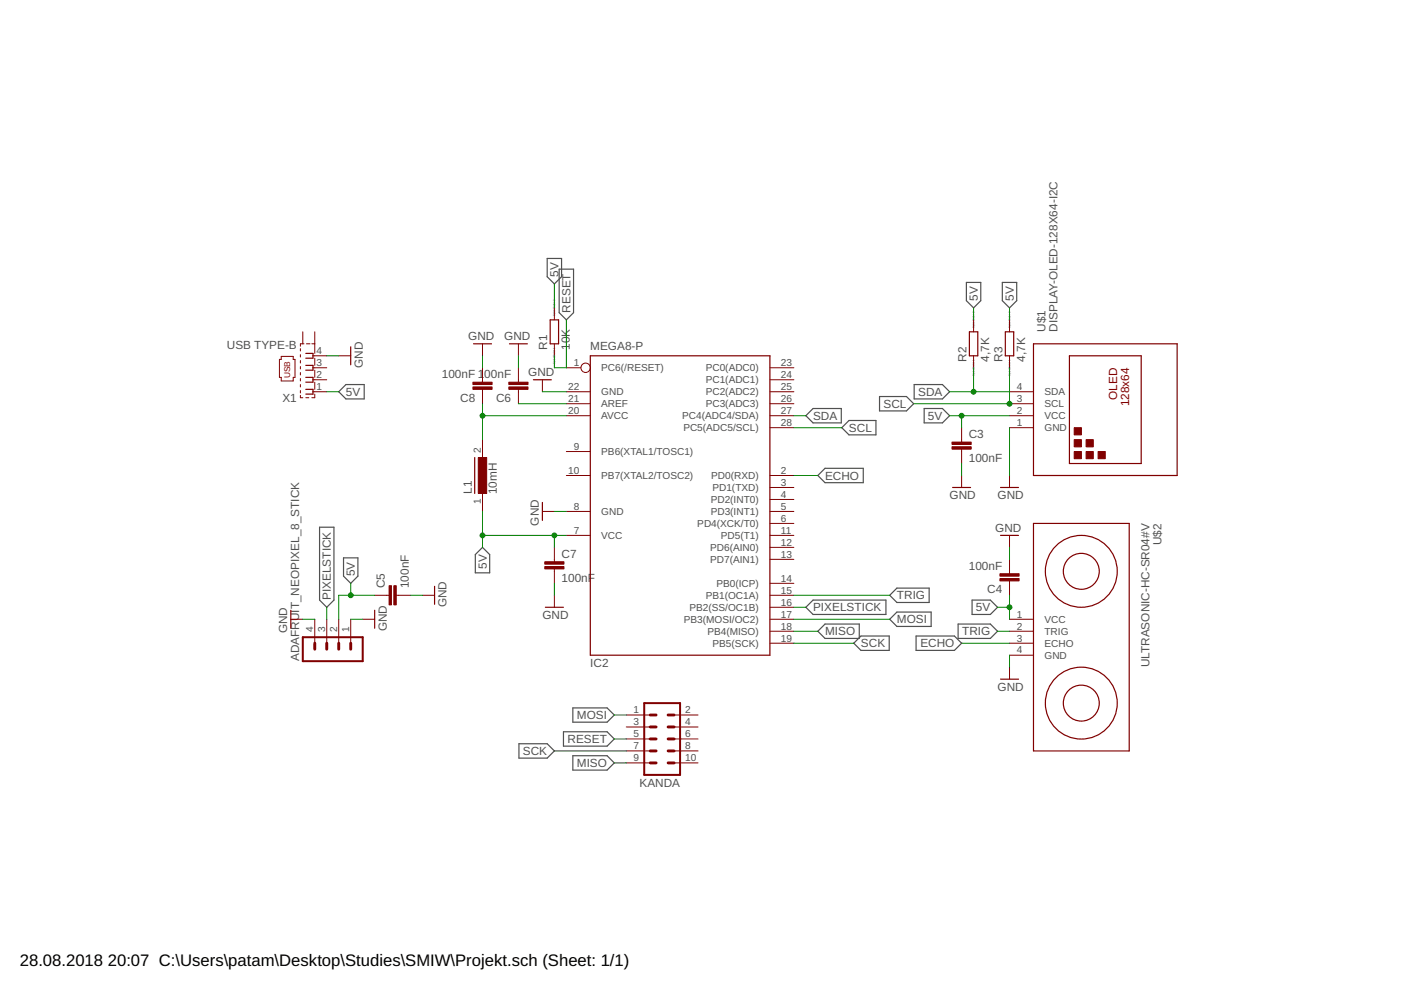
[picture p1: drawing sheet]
<svg xmlns="http://www.w3.org/2000/svg" width="297mm" height="210mm" viewBox="0 0 297 210" stroke-linecap="round" stroke-linejoin="round" font-family="sans-serif">
<g fill="none" stroke="#505050" stroke-width=".25">
<path d="M116 54.8h3.1v3.9l-1.6 1.5-1.5-1.5zM118.6 57.1h3v9.2l-1.5 1.5-1.5-1.5zM204.9 59.9h3v3.9l-1.5 1.5-1.5-1.5zM212.5 59.9h3.1v3.9l-1.6 1.5-1.5-1.5zM71.8 83.1l1.5-1.6h3.9v3.1h-3.9zM170.9 88.1l1.5-1.5h6v3.1h-6zM178.5 90.7l1.5-1.5h5.7v3h-5.7zM186.5 84.1h5.7l1.5 1.5-1.5 1.5h-5.7zM193.8 81.5h6l1.5 1.6-1.5 1.5h-6zM195.9 86.6h3.9l1.5 1.5-1.5 1.6h-3.9zM67.8 111.8h3v15.4l-1.5 1.6-1.5-1.6zM72.8 118.3h3.1v3.9l-1.5 1.5-1.6-1.5z"/>
<path d="M102.3 116.1l1.5 1.5v3.9h-3v-3.9zM173.4 100.8l1.5-1.5h8.1v3h-8.1zM170.9 128.8l1.5-1.6h15.4v3.1h-15.4zM173.4 133.8l1.5-1.5h7.3v3.1h-7.3zM181 136.4l1.5-1.5h6v3h-6zM188.6 126.2l1.6-1.5h6.8v3h-6.8zM188.6 131.3l1.6-1.5h7.2v3h-7.2zM194.2 134.9h8.2l1.5 1.5-1.5 1.5h-8.2zM203.1 132.3h6.9l1.5 1.5-1.5 1.6h-6.9zM206.1 127.2h3.9l1.5 1.6-1.5 1.5h-3.9zM110 157.7h6l1.5 1.5-1.5 1.5h-6zM119.5 155.2h9.2l1.5 1.5-1.5 1.5h-9.2z"/>
<path d="M121.5 150.1h7.2l1.5 1.5-1.5 1.5h-7.2zM121.5 160.2h7.2l1.5 1.6-1.5 1.5h-7.2z"/>
</g>
<g fill="none" stroke="#800000" stroke-width=".25">
<path d="M64.8 74.9h1.6v1h-1.6M64.8 77.5h1.6v1h-1.6M74.4 73.5v3.8M100.4 72.9h3.8M108 72.9h3.8M116.6 67.8h1.8v5.1h-1.8zM125.2 75.4h38v63.5h-38zM205.5 70.4h1.8v5h-1.8zM213.1 70.4h1.8v5h-1.8zM219.1 72.9h30.5v27.9h-30.5zM226.7 75.4h15.3v22.9h-15.3zM64.8 82.5h1.6v1.1h-1.6"/>
<path d="M64.8 80h1.6v1h-1.6M100.6 97v7.6M113.1 80.5h3.8M115 106.5v3.8M202 103.4h3.8M212.1 103.4h3.8M212.1 113.5h3.8M219.1 111h20.3v48.2h-20.3zM61.7 129.4v3.8M79.4 129.4v3.8M92.1 124.3v3.8M115.6 128.8h3.8"/>
<path d="M212.1 144h3.8"/>
<circle cx="229.3" cy="121.1" r="7.6"/>
<circle cx="229.3" cy="121.1" r="3.8"/>
<circle cx="229.3" cy="149.1" r="7.6"/>
<circle cx="229.3" cy="149.1" r="3.8"/>
</g>
<g fill="none" stroke="#800000" stroke-width=".21">
<path d="M59.6 75.6h2.6v.6h.3v3.8h-.3v.8h-2.6v-.8h-.4v-3.8h.4zM63.7 73.9v.5M63.7 75.2v.5M63.7 76.5v.5M63.7 77.7v.5M63.7 79v.5M64.2 70.4v2.5M64.5 72.9h-.8v.5M65 72.9h.7M66.1 72.9h.6M66.4 78h2.9M66.4 75.4h2.9"/>
<path d="M66.7 70.4v4.5M66.7 75.9v1.6M66.7 78.5v1.5M71.8 75.4h2.6M102.3 72.9v2.5M102.3 78v3M109.9 72.9v2.5M109.9 78v3M117.5 65.3v2.5M117.5 72.9v2.5M120.1 78h3.1M163.2 78h5.1"/>
<path d="M206.4 67.8v2.6M206.4 75.4v2.6M214 67.8v2.6M214 75.4v2.6M63.7 80.3v.5M63.7 81.5v.5M63.7 82.8v.5M63.7 83.8v.5h.5M64.8 84.3h.7M66.4 83.1h2.9M66.4 80.5h2.9M66.7 81v1.5"/>
<path d="M66.7 83.6v.7h-.6M102.3 82.5v3.1M102.3 93.2v5.1M109.9 82.5v3.1M115 80.5v2.6M120.1 95.7h5.1M120.1 83.1h5.1M120.1 85.6h5.1M120.1 88.1h5.1M163.2 83.1h5.1M163.2 85.6h5.1M163.2 88.1h5.1"/>
<path d="M163.2 90.7h5.1M163.2 80.5h5.1M203.9 90.7v3M203.9 95.2v3.1M214 83.1h5.1M214 85.6h5.1M214 88.1h5.1M214 90.7h5.1M102.3 103.4v5M115 108.4h2.5M117.5 116.1v3M120.1 100.8h5.1"/>
<path d="M120.1 108.4h5.1M120.1 113.5h5.1M163.2 100.8h5.1M163.2 108.4h5.1M163.2 113.5h5.1M163.2 118.6h5.1M163.2 116.1h5.1M163.2 111h5.1M163.2 105.9h5.1M163.2 103.4h5.1M203.9 100.8v2.6M214 100.8v2.6"/>
<path d="M214 113.5v2.6M214 118.6v3M61.7 131.3h2.5M66.7 131.3v5.1M69.3 131.3v5.1M71.8 131.3v5.1M74.4 131.3v5.1M76.9 131.3h2.5M79.4 126.2h3.1M84 126.2h3.1M89.6 126.2h2.5M117.5 120.6v3.1"/>
<path d="M117.5 126.2v2.6M163.2 136.4h5.1M163.2 133.8h5.1M163.2 131.3h5.1M163.2 128.8h5.1M163.2 126.2h5.1M163.2 123.7h5.1M214 136.4h5.1M214 133.8h5.1M214 131.3h5.1M214 138.9h5.1M214 123.2v3"/>
<path d="M132.8 151.6h5.1M132.8 154.1h5.1M132.8 156.7h5.1M132.8 159.2h5.1M142.9 151.6h5.1M142.9 154.1h5.1M142.9 156.7h5.1M142.9 159.2h5.1M214 141.5v2.5M132.8 161.8h5.1M142.9 161.8h5.1"/>
<circle cx="124.2" cy="78" r=".99"/>
</g>
<path d="M64.2 135.1h12.7v5.1h-12.7zM136.6 149.1h7.6v15.2h-7.6z" fill="none" stroke="#800000" stroke-width=".42"/>
<g fill="none" stroke="#800000" stroke-width=".61">
<path d="M66.7 136.4v1.2M69.3 136.4v1.2M71.8 136.4v1.2M74.4 136.4v1.2M137.9 159.2h1.2M137.9 156.7h1.2M137.9 154.1h1.2M137.9 151.6h1.2M141.6 159.2h1.3M141.6 156.7h1.3M141.6 154.1h1.3M141.6 151.6h1.3"/>
<path d="M137.9 161.8h1.2M141.6 161.8h1.3"/>
</g>
<g fill="#800000" stroke="#800000" stroke-width=".21">
<path d="M227.8 95.7h1.5v1.6h-1.5z"/>
<path d="M227.8 93.2h1.5v1.5h-1.5z"/>
<path d="M230.3 95.7h1.5v1.6h-1.5z"/>
<path d="M227.8 90.7h1.5v1.5h-1.5z"/>
<path d="M232.8 95.7h1.5v1.6h-1.5z"/>
<path d="M230.3 93.2h1.5v1.5h-1.5z"/>
<path d="M201.8 94.7h4.1v.5h-4.1z"/>
<path d="M201.8 93.7h4.1v.5h-4.1z"/>
<path d="M212 121.6h4.1v.6h-4.1z"/>
<path d="M212 122.7h4.1v.5h-4.1z"/>
<path d="M83.5 124.2h.5v4h-.5z"/>
<path d="M82.5 124.2h.5v4h-.5z"/>
<path d="M107.9 81h4.1v.5h-4.1z"/>
<path d="M107.9 82h4.1v.5h-4.1z"/>
<path d="M115.5 120.1h4.1v.5h-4.1z"/>
<path d="M115.5 119.1h4.1v.5h-4.1z"/>
<path d="M100.3 81h4v.5h-4z"/>
<path d="M100.3 82h4v.5h-4z"/>
<path d="M101.4 97h1.8v7.6h-1.8z"/>
</g>
<g fill="none" stroke="#008000" stroke-width=".21">
<path d="M69.3 75.4h2.5M102.3 75.4v2.6M109.9 75.4v2.6M117.5 60.2v5.1M120.1 67.8v10.2h-2.6v-2.6M206.4 65.3v2.5M206.4 78v5.1M214 65.3v2.5M214 78v7.6h-20.3M69.3 83.1h2.5M102.3 85.6v7.6M102.3 88.1h17.8"/>
<path d="M109.9 85.6h10.2M115 83.1h5.1M168.3 88.1h2.6M168.3 90.7h10.2M201.3 83.1h12.7M201.3 88.1h12.7M203.9 88.1v2.6M203.9 98.3v2.5M214 90.7v10.1M102.3 108.4v7.7M102.3 113.5h17.8M117.5 108.4h2.6"/>
<path d="M117.5 113.5v2.6M168.3 100.8h5.1M214 116.1v2.5M64.2 131.3h2.5M69.3 128.8v2.5M74.4 131.3h2.5M74.4 123.7v2.5M79.4 126.2h-7.6v5.1M87.1 126.2h2.5M117.5 123.7v2.5M168.3 131.3h20.3M168.3 126.2h20.3"/>
<path d="M168.3 128.8h2.6M168.3 133.8h5.1M168.3 136.4h12.7M203.9 136.4h10.1M211.5 128.8h2.5M211.5 133.8h2.5M214 126.2v5.1M214 138.9v2.6M117.5 159.2h15.3M130.2 156.7h2.6M130.2 151.6h2.6M130.2 161.8h2.6"/>
</g>
<g fill="#008000" stroke="#008000" stroke-width=".21">
<circle cx="117.5" cy="113.5" r=".51"/>
<circle cx="102.3" cy="113.5" r=".51"/>
<circle cx="203.9" cy="88.1" r=".51"/>
<circle cx="214" cy="128.8" r=".51"/>
<circle cx="74.4" cy="126.2" r=".51"/>
<circle cx="102.3" cy="88.1" r=".51"/>
<circle cx="214" cy="85.6" r=".51"/>
<circle cx="206.4" cy="83.1" r=".51"/>
</g>
<g font-size="3.5">
<text x="4.2" y="204.7">28.08.2018</text>
<text x="22.9" y="204.7">20:07 C:\Users\patam\Desktop\Studies\SMIW\Projekt.sch (Sheet: 1/1)</text>
</g>
<g font-size="2.5" fill="#505050">
<text x="118.4" y="58.7" transform="rotate(-90 118.4 58.7)">5V</text>
<text x="207.3" y="63.8" transform="rotate(-90 207.3 63.8)">5V</text>
<text x="214.9" y="63.8" transform="rotate(-90 214.9 63.8)">5V</text>
<text x="121" y="66.3" transform="rotate(-90 121 66.3)">RESET</text>
<text x="221.6" y="70.4" transform="rotate(-90 221.6 70.4)">U$1</text>
<text x="224.2" y="70.4" transform="rotate(-90 224.2 70.4)">DISPLAY-OLED-128X64-I2C</text>
<text x="48.1" y="73.9">USB TYPE-B</text>
<text x="76.9" y="78" transform="rotate(-90 76.9 78)">GND</text>
<text x="99.3" y="72.1">GND</text>
<text x="106.9" y="72.1">GND</text>
<text x="116" y="74.2" transform="rotate(-90 116 74.2)">R1</text>
<text x="120.8" y="74.2" transform="rotate(-90 120.8 74.2)">10K</text>
<text x="125.2" y="74.2">MEGA8-P</text>
<text x="204.9" y="76.7" transform="rotate(-90 204.9 76.7)">R2</text>
<text x="209.7" y="76.7" transform="rotate(-90 209.7 76.7)">4,7K</text>
<text x="212.5" y="76.7" transform="rotate(-90 212.5 76.7)">R3</text>
<text x="217.3" y="76.7" transform="rotate(-90 217.3 76.7)">4,7K</text>
<text x="73.3" y="83.9">5V</text>
<text x="93.7" y="80.1">100nF 1</text>
<text x="102.7" y="80.1">00nF</text>
<text x="112" y="79.8">GND</text>
<text x="194.7" y="83.9">SDA</text>
<text x="59.9" y="85.3">X1</text>
<text x="97.6" y="85.2">C8</text>
<text x="105.2" y="85.2">C6</text>
<text x="172.4" y="89">SDA</text>
<text x="187.3" y="86.5">SCL</text>
<text x="196.7" y="89">5V</text>
<text x="180" y="91.6">SCL</text>
<text x="205.4" y="92.8">C3</text>
<text x="174.9" y="101.7">ECHO</text>
<text x="205.4" y="97.9">100nF</text>
<text x="100" y="104.6" transform="rotate(-90 100 104.6)">L1</text>
<text x="105.3" y="104.8" transform="rotate(-90 105.3 104.8)">10mH</text>
<text x="201.3" y="105.9">GND</text>
<text x="211.5" y="105.9">GND</text>
<text x="114.2" y="111.4" transform="rotate(-90 114.2 111.4)">GND</text>
<text x="211" y="112.8">GND</text>
<text x="119.1" y="118.2">C7</text>
<text x="246.3" y="115.6" transform="rotate(-90 246.3 115.6)">U$2</text>
<text x="75.3" y="122.2" transform="rotate(-90 75.3 122.2)">5V</text>
<text x="81.6" y="124.7" transform="rotate(-90 81.6 124.7)">C5</text>
<text x="86.7" y="124.7" transform="rotate(-90 86.7 124.7)">100nF</text>
<text x="103.2" y="120.7" transform="rotate(-90 103.2 120.7)">5V</text>
<text x="119.1" y="123.3">100nF</text>
<text x="205.4" y="120.8">100nF</text>
<text x="209.3" y="125.8">C4</text>
<text x="70.2" y="127.2" transform="rotate(-90 70.2 127.2)">PIXELSTICK</text>
<text x="94.7" y="128.8" transform="rotate(-90 94.7 128.8)">GND</text>
<text x="115" y="131.3">GND</text>
<text x="172.4" y="129.6">PIXELSTICK</text>
<text x="190.2" y="127.1">TRIG</text>
<text x="206.9" y="129.6">5V</text>
<text x="60.9" y="134.3" transform="rotate(-90 60.9 134.3)">GND</text>
<text x="82" y="133.8" transform="rotate(-90 82 133.8)">GND</text>
<text x="174.9" y="134.7">MISO</text>
<text x="182.5" y="137.3">SCK</text>
<text x="190.2" y="132.2">MOSI</text>
<text x="195.1" y="137.3">ECHO</text>
<text x="204" y="134.7">TRIG</text>
<text x="63.4" y="140.2" transform="rotate(-90 63.4 140.2)">ADAFRUIT_NEOPIXEL_8_STICK</text>
<text x="125.2" y="141.4">IC2</text>
<text x="243.7" y="141.5" transform="rotate(-90 243.7 141.5)">ULTRASONIC-HC-SR04#V</text>
<text x="211.5" y="146.5">GND</text>
<text x="122.3" y="152.5">MOSI</text>
<text x="110.9" y="160.1">SCK</text>
<text x="120.3" y="157.6">RESET</text>
<text x="122.3" y="162.7">MISO</text>
<text x="135.6" y="166.8">KANDA</text>
</g>
<g font-size="2.5" fill="#800000">
<text x="236.9" y="84.8" transform="rotate(-90 236.9 84.8)">OLED</text>
<text x="239.4" y="86.2" transform="rotate(-90 239.4 86.2)">128x64</text>
</g>
<g font-size="2.1" fill="#505050">
<text x="67.1" y="77.6">3</text>
<text x="67.1" y="75.1">4</text>
<text x="121.6" y="77.6">1</text>
<text x="165.6" y="77.6">23</text>
<text x="67.1" y="82.7">1</text>
<text x="67.1" y="80.2">2</text>
<text x="120.4" y="82.7">22</text>
<text x="127.5" y="83.8">GND</text>
<text x="127.5" y="78.7">PC6(/RESET)</text>
<text x="149.6" y="83.8">PC2(ADC2)</text>
<text x="149.6" y="81.3">PC1(ADC1)</text>
<text x="149.6" y="78.7">PC0(ADC0)</text>
<text x="165.6" y="82.7">25</text>
<text x="165.6" y="80.2">24</text>
<text x="215.6" y="82.7">4</text>
<text x="221.4" y="83.8">SDA</text>
<text x="120.4" y="85.2">21</text>
<text x="120.4" y="87.8">20</text>
<text x="127.5" y="86.4">AREF</text>
<text x="127.5" y="88.9">AVCC</text>
<text x="144.6" y="88.9">PC4(ADC4/SDA)</text>
<text x="149.6" y="86.4">PC3(ADC3)</text>
<text x="165.6" y="87.8">27</text>
<text x="165.6" y="85.2">26</text>
<text x="215.6" y="87.8">2</text>
<text x="215.6" y="85.2">3</text>
<text x="221.4" y="88.9">VCC</text>
<text x="221.4" y="86.4">SCL</text>
<text x="101.9" y="96" transform="rotate(-90 101.9 96)">2</text>
<text x="121.6" y="95.4">9</text>
<text x="144.9" y="91.4">PC5(ADC5/SCL)</text>
<text x="165.6" y="90.3">28</text>
<text x="215.6" y="90.3">1</text>
<text x="221.4" y="91.4">GND</text>
<text x="120.4" y="100.5">10</text>
<text x="127.5" y="101.6">PB7(XTAL2/TOSC2)</text>
<text x="127.5" y="96.5">PB6(XTAL1/TOSC1)</text>
<text x="150.8" y="101.6">PD0(RXD)</text>
<text x="165.6" y="100.5">2</text>
<text x="101.9" y="106.9" transform="rotate(-90 101.9 106.9)">1</text>
<text x="150.7" y="106.7">PD2(INT0)</text>
<text x="151" y="104.1">PD1(TXD)</text>
<text x="165.6" y="105.5">4</text>
<text x="165.6" y="103">3</text>
<text x="121.6" y="108.1">8</text>
<text x="121.6" y="113.2">7</text>
<text x="127.5" y="109.2">GND</text>
<text x="147.8" y="111.7">PD4(XCK/T0)</text>
<text x="150.7" y="109.2">PD3(INT1)</text>
<text x="165.6" y="113.2">11</text>
<text x="165.6" y="110.6">6</text>
<text x="165.6" y="108.1">5</text>
<text x="127.5" y="114.3">VCC</text>
<text x="150.6" y="119.4">PD7(AIN1)</text>
<text x="150.6" y="116.8">PD6(AIN0)</text>
<text x="152.8" y="114.3">PD5(T1)</text>
<text x="165.6" y="118.2">13</text>
<text x="165.6" y="115.7">12</text>
<text x="151.9" y="124.4">PB0(ICP)</text>
<text x="165.6" y="125.9">15</text>
<text x="165.6" y="123.3">14</text>
<text x="146.2" y="129.5">PB2(SS/OC1B)</text>
<text x="149.6" y="127">PB1(OC1A)</text>
<text x="165.6" y="130.9">17</text>
<text x="165.6" y="128.4">16</text>
<text x="215.6" y="130.9">1</text>
<text x="66.4" y="134" transform="rotate(-90 66.4 134)">4</text>
<text x="68.9" y="134" transform="rotate(-90 68.9 134)">3</text>
<text x="71.5" y="134" transform="rotate(-90 71.5 134)">2</text>
<text x="74" y="134" transform="rotate(-90 74 134)">1</text>
<text x="145" y="132.1">PB3(MOSI/OC2)</text>
<text x="150" y="134.6">PB4(MISO)</text>
<text x="151.1" y="137.1">PB5(SCK)</text>
<text x="165.6" y="136">19</text>
<text x="165.6" y="133.5">18</text>
<text x="215.6" y="133.5">2</text>
<text x="215.6" y="136">3</text>
<text x="221.4" y="132.1">VCC</text>
<text x="221.4" y="134.6">TRIG</text>
<text x="221.4" y="137.1">ECHO</text>
<text x="215.6" y="138.6">4</text>
<text x="221.4" y="139.7">GND</text>
<text x="134.3" y="151.3">1</text>
<text x="134.3" y="153.8">3</text>
<text x="145.3" y="151.3">2</text>
<text x="145.3" y="153.8">4</text>
<text x="134.3" y="156.3">5</text>
<text x="134.3" y="158.9">7</text>
<text x="134.3" y="161.4">9</text>
<text x="145.3" y="156.3">6</text>
<text x="145.3" y="158.9">8</text>
<text x="145.3" y="161.4">10</text>
</g>
<text font-size="1.8" fill="#800000" x="61.5" y="80.2" transform="rotate(-90 61.5 80.2)">USB</text>
<g font-size=".6" fill="#505050">
<text x="117.7" y="67" transform="rotate(-90 117.7 67)">SpiceOrder 2</text>
<text x="206.6" y="69.5" transform="rotate(-90 206.6 69.5)">SpiceOrder 2</text>
<text x="214.2" y="69.5" transform="rotate(-90 214.2 69.5)">SpiceOrder 2</text>
<text x="117.7" y="77.1" transform="rotate(-90 117.7 77.1)">SpiceOrder 1</text>
<text x="206.6" y="79.7" transform="rotate(-90 206.6 79.7)">SpiceOrder 1</text>
<text x="214.2" y="79.7" transform="rotate(-90 214.2 79.7)">SpiceOrder 1</text>
</g>
</svg>
